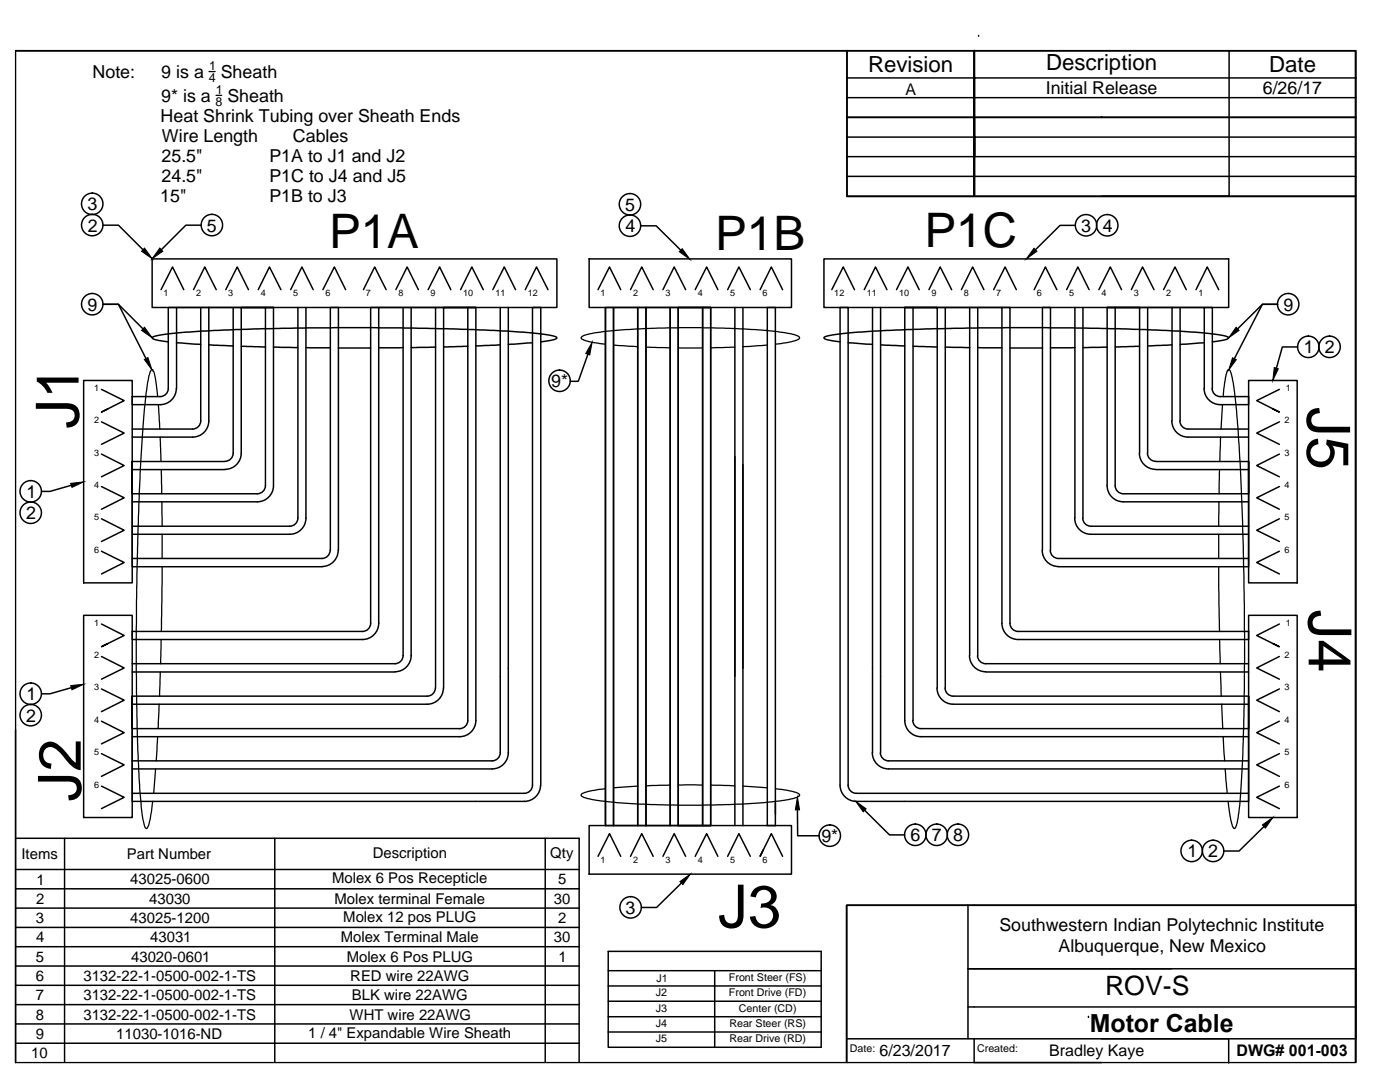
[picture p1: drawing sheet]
<svg xmlns="http://www.w3.org/2000/svg" width="279mm" height="216mm" viewBox="0 0 279 216" stroke-linecap="round" stroke-linejoin="round" font-family="sans-serif">
<!-- layer: 0 -->
<g fill="none" stroke="#000" stroke-width=".25">
<path d="M3.1 10.1h267.5v201.9h-267.5zM3.1 10.2h267.4v201.8M41.7 14.3h1.2M43.1 19h1.2M31.5 79.1l-.3-2.2a5.6 5.6 0 0 0-.8-3.2l-.1 .1a8.4 8.4 0 0 0-1 4.1l-.6 5-.7 11.7-.5 11.3-.3 14.1v14l.2 11.2 .3 9.9 .6 7.1a5.9 5.9 0 0 0 .9 3.1 2.66 2.66 0 0 0 .8-2l.5-3.4M120.8 68.7l-.4-.1a10.3 10.3 0 0 1-4.4-1v-.3a5.1 5.1 0 0 1 2.9-.9l6-.6 10.9-.4 10.9 .1 8.6 .7a9.8 9.8 0 0 1 4.2 1.1 .45 .45 0 0 1-.5 .6l-1.8 .4-2.5 .4M122.4 68.8l4.9 .4M128.9 69.3l4.8 .1M135.4 69.4h4.8M146.7 69.3l-4.9 .1M153.1 68.8l-4.8 .4M244.1 79.1a15.7 15.7 0 0 1 1-5.3 .48 .48 0 0 1 .6 .6v.2a98.5 98.5 0 0 1 1.7 16.8l.7 17.7 .3 17.4-.1 14.3-.5 14.3a43 43 0 0 1-1.2 9.9 .33 .33 0 0 1-.3 .3 .33 .33 0 0 1-.3-.4l-.4-1.4-.5-3.6"/>
<path d="M31.6 80.7l.3 4.9M32 87.2l.1 4.9M32.2 93.7l.1 4.8M243.4 93.7l-.1 4.8M243.6 87.2l-.2 4.9M244 80.7l-.3 4.9M32.3 100.1l.1 4.9M32.4 113.1l-.2 12.9M32.4 106.6v4.8M243.2 113.1l.2 12.9M243.2 106.6v4.8M243.3 100.1l-.1 4.9"/>
<path d="M32 134.1l-.2 4.8M32.1 127.6v4.8M243.4 127.6l.1 4.8M243.6 134.1l.1 4.8M31 153.4l-.3 4.9M31.5 147l-.3 4.8M31.8 140.5l-.2 4.9M120.8 157.4a11.4 11.4 0 0 0-4.8 1.1 .61 .61 0 0 0 .8 .7 70.5 70.5 0 0 0 14.7 1.4l8.7 .1 11-.5a35 35 0 0 0 7.9-1.1 .4 .4 0 0 0 .5-.4 .4 .4 0 0 0-.5-.4l-2.1-.6-2.3-.3M127.3 156.9l-4.9 .3M133.7 156.6l-4.8 .2M135.4 156.6h4.8M141.8 156.6l4.9 .2"/>
<path d="M148.3 156.9l4.8 .3M243.8 140.5l.2 4.9M244.1 147l.3 4.8M244.5 153.4l.4 4.9"/>
</g>
<!-- layer: Border A -->
<g fill="none" stroke="#000" stroke-width=".3">
<path d="M169 10.2v29h101.5M169.1 15.6h25.4v7.8v-13.3v29v-15.7M169.1 10.1v29h101.5M169.1 19.5h101.5M195.3 7.1v.1M245.3 10.1v29h-25.4M270.6 15.6h-76.1v7.8v-13.3v29v-15.7M169.1 31.3h25.4v7.8v-7.8h76.1M169.1 23.4h25.4h-25.4M169.1 35.2h101.5M194.5 23.4v7.9v-3.9h-25.4M194.5 23.4v7.9v-3.9h76.1"/>
<path d="M219.8 23.4h50.8h-76.1h25.4M20.6 44.9h3l4.9 4.9M30.4 51.7h80.7v9.7h-80.7zM32.1 57.8l2.3-4.5 2.3 4.5M38.6 57.8l2.3-4.5 2.3 4.5M40.2 44.9h-3.1l-4.9 4.9M45.1 57.8l2.2-4.5 2.3 4.5M51.5 57.8l2.3-4.5 2.3 4.5M58 57.8l2.3-4.5 2.2 4.5M64.4 57.8l2.3-4.5 2.3 4.5M72.5 57.8l2.3-4.5 2.3 4.5M79 57.8l2.3-4.5 2.2 4.5"/>
<path d="M85.4 57.8l2.3-4.5 2.3 4.5M91.9 57.8l2.3-4.5 2.2 4.5M98.4 57.8l2.2-4.5 2.3 4.5M104.8 57.8l2.3-4.5 2.3 4.5M117.6 51.7h40.4v9.7h-40.4zM119.4 57.8l2.2-4.5 2.3 4.5M125.8 57.8l2.3-4.5 2.3 4.5M127.9 45.1h3.1l4.9 4.8M132.3 57.8l2.2-4.5 2.3 4.5M138.7 57.8l2.3-4.5 2.3 4.5M145.2 57.8l2.3-4.5 2.2 4.5M151.7 57.8l2.2-4.5 2.3 4.5"/>
<path d="M164.4 51.7h80.8v9.7h-80.8zM166 57.8l2.3-4.5 2.2 4.5M172.5 57.8l2.2-4.5 2.3 4.5M178.9 57.8l2.3-4.5 2.2 4.5M185.4 57.8l2.2-4.5 2.3 4.5M191.9 57.8l2.2-4.5 2.3 4.5M198.3 57.8l2.3-4.5 2.2 4.5M206.4 57.8l2.2-4.5 2.3 4.5M212.9 57.8l2.2-4.5 2.3 4.5M214.6 45h-3l-5 4.8M219.3 57.8l2.3-4.5 2.2 4.5M225.8 57.8l2.2-4.5 2.3 4.5"/>
<path d="M232.2 57.8l2.3-4.5 2.2 4.5M238.7 57.8l2.2-4.5 2.3 4.5M16.7 75.9h9.7v40.4h-9.7zM20.2 77.7l4.6 2.2-4.6 2.3 1.3-.6M28.5 65.6l-4.9-4.9h-3h3l5.5 10.9M32 79.1h-5.6v1.6h5.6M33.6 77.5a1.63 1.63 0 0 1-1.6 1.6M33.6 68.2a6.9 6.9 0 0 1-3.2-.7v-.1a5.3 5.3 0 0 1 3-.8l3.8-.3 9.8-.5 19.8-.4 23.9 .2 10.4 .5 7 .5a5.3 5.3 0 0 1 3 .8 4.1 4.1 0 0 1-2.5 .7l-.7 .1M35.2 77.5a3.2 3.2 0 0 1-3.2 3.2M35.2 61.4h-1.6v16.1M35.2 68.4l4.9 .3M40.1 61.4v22.6"/>
<path d="M41.7 61.4h12.9h-6.5v29M41.7 61.4h-6.5v16.1M41.7 68.8l4.8 .2M41.7 61.4v22.6M46.5 61.4v29M48.1 69.1l4.9 .1M53 61.4v35.5a1.63 1.63 0 0 1-1.6 1.6h-25v-6.4v12.9M54.6 61.4v35.5a3.2 3.2 0 0 1-3.3 3.2h-24.9M54.6 69.3l4.9 .1M59.5 61.4v42a1.63 1.63 0 0 1-1.7 1.6h-31.4M61.1 61.4v42a3.2 3.2 0 0 1-3.3 3.2h-31.4M61.1 69.4h4.8"/>
<path d="M67.5 69.4h6.5M75.6 61.4h-1.6v63a1.63 1.63 0 0 1-1.6 1.6h-46v1.6h45.9a3.2 3.2 0 0 0 3.3-3.2v-63h6.5M80.4 61.4v69.4a1.63 1.63 0 0 1-1.6 1.6h-52.4M80.4 69.4h-4.8M82.1 61.4h12.9h-6.5v75.9M82.1 61.4v69.4a3.2 3.2 0 0 1-3.3 3.2l-52.4 .1M86.9 69.3l-4.8 .1M86.9 61.4v75.9M93.4 69.1l-4.9 .1M93.4 61.4v82.4M95 61.4v82.4M99.8 68.8l-4.8 .2"/>
<path d="M99.8 61.4v88.8M101.4 61.4v88.8M106.3 68.4l-4.9 .3M117.3 70.7l-1.9 5.4h-1.6M120.8 61.4v103.3h1.6v-103.3h6.5M127.3 61.4v103.3M128.9 61.4h12.9h-6.4v103.3M128.9 61.4v103.3M133.7 61.4v103.3M135.4 61.4v103.3h6.4h-12.9M140.2 61.4v103.3M141.8 61.4v103.3"/>
<path d="M146.7 61.4v103.3M148.3 61.4v103.3M153.1 61.4h1.6v103.3h-1.6zM167.7 68.2a6.9 6.9 0 0 1-3.3-.7v-.1a5.3 5.3 0 0 1 3.1-.8l3.8-.3 9.8-.5 19.7-.4 24 .2 10.3 .5 7.1 .5a5.3 5.3 0 0 1 3 .8 4.1 4.1 0 0 1-2.6 .7l-.7 .1M169.3 68.4l4.8 .3M174.1 61.4v88.8M175.7 68.8l4.9 .2M175.7 61.4v88.8M180.6 61.4v82.4M182.2 69.1l4.8 .1M182.2 61.4v82.4M188.7 69.3l4.8 .1"/>
<path d="M188.7 61.4v75.9M193.5 61.4h-12.9h6.4v75.9M193.5 61.4h6.5v63a3.2 3.2 0 0 0 3.2 3.2h46v-1.6h-46a1.63 1.63 0 0 1-1.6-1.6v-63h-1.6M193.5 61.4v69.4M195.1 69.4h4.9M195.1 61.4v69.4M201.6 69.4h6.4M214.5 69.4h-4.9M214.5 61.4v42M216.1 61.4v42M221 61.4v35.5a3.2 3.2 0 0 0 3.2 3.2M221 69.3l-4.9 .1"/>
<path d="M222.6 61.4v35.5a1.63 1.63 0 0 0 1.6 1.6M227.4 69.1l-4.8 .1M229 61.4v29M233.9 61.4h-12.9h6.4v29M233.9 61.4h6.4v16.1M233.9 68.8l-4.9 .2M233.9 61.4v22.6M235.5 61.4v22.6M240.3 77.5a3.2 3.2 0 0 0 3.2 3.2M240.3 61.4h1.6v16.1M240.3 68.4l-4.8 .3M241.9 77.5a1.63 1.63 0 0 0 1.6 1.6"/>
<path d="M243.6 79.1h5.6v1.6h-5.6M247 65.6l4.9-4.9h3.1h-3.1l-5.5 10.9M249.2 75.9h9.7v40.4h-9.7zM255.3 77.7l-4.5 2.2 4.5 2.3-1.3-.6M259 69.2h-3.1l-1.2 4.3M14.2 96.8l-4.2 1.3h-1.7M20.2 84.2l4.6 2.2-4.6 2.3M20.2 90.6l4.6 2.3-4.6 2.2M20.2 97.1l4.6 2.2-4.6 2.3M26.4 92.1h18.5M26.4 85.6h12.1M26.4 93.7h18.5"/>
<path d="M26.4 87.2h12.1M40.1 84a1.63 1.63 0 0 1-1.7 1.6M41.7 84a3.2 3.2 0 0 1-3.3 3.2M46.5 90.4a1.63 1.63 0 0 1-1.6 1.6M48.1 90.4a3.2 3.2 0 0 1-3.2 3.3M224.2 98.5h25v-6.4v12.9M227.4 90.4a3.2 3.2 0 0 0 3.2 3.3M229 90.4a1.63 1.63 0 0 0 1.6 1.6M230.6 92.1h18.6M230.6 93.7h18.6M233.9 84a3.2 3.2 0 0 0 3.2 3.2M235.5 84a1.63 1.63 0 0 0 1.6 1.6"/>
<path d="M237.1 85.6h12.1M237.1 87.2h12.1M255.3 84.2l-4.5 2.2 4.5 2.3M255.3 90.6l-4.5 2.3 4.5 2.2M255.3 97.1l-4.5 2.2 4.5 2.3M20.2 103.5l4.6 2.3-4.6 2.2M20.2 110l4.6 2.2-4.6 2.3M26.4 105v6.4h37.9a1.71 1.71 0 0 0 1.6-1.6v-48.4h1.6v48.4M26.4 111.4v1.7h37.9M67.5 109.8a3.2 3.2 0 0 1-3.2 3.2M208 109.8a3.2 3.2 0 0 0 3.2 3.2M208 109.8v-48.4h1.6v48.4"/>
<path d="M214.5 103.4a3.2 3.2 0 0 0 3.2 3.2h31.5M216.1 103.4a1.63 1.63 0 0 0 1.6 1.6h31.5M224.2 100.1h25M249.2 105v6.4h-37.9a1.63 1.63 0 0 1-1.7-1.6M249.2 111.4v1.7h-37.9M255.3 103.5l-4.5 2.3 4.5 2.2M255.3 110l-4.5 2.2 4.5 2.3M14.2 137.2l-4.2 1.2h-1.7M16.7 122.8h9.7v40.3h-9.7zM20.2 124.5l4.6 2.3-4.6 2.2 1.3-.6M20.2 131l4.6 2.3-4.6 2.2M20.2 137.5l4.6 2.2-4.6 2.3"/>
<path d="M86.9 137.3a1.63 1.63 0 0 1-1.6 1.6h-58.9M88.5 137.3a3.2 3.2 0 0 1-3.2 3.2h-58.9M187 137.3a3.2 3.2 0 0 0 3.2 3.2h59M188.6 137.3a1.63 1.63 0 0 0 1.6 1.6h59M193.5 130.8a3.2 3.2 0 0 0 3.2 3.2l52.5 .1M195.1 130.8a1.63 1.63 0 0 0 1.6 1.6h52.5M249.2 122.8h9.7v40.3h-9.7zM255.3 124.5l-4.5 2.3 4.5 2.2-1.3-.6M255.3 131l-4.5 2.3 4.5 2.2M255.3 137.5l-4.5 2.2 4.5 2.3M3.1 145.6v66.4M20.2 143.9l4.6 2.3-4.6 2.2"/>
<path d="M20.2 150.4l4.6 2.2-4.6 2.3M20.2 156.9l4.6 2.2-4.6 2.2M26.4 151.8v6.5h78.3M26.4 158.3v1.6h78.3M26.4 151.8h71.8M26.4 153.4h71.8M93.4 143.8a1.63 1.63 0 0 1-1.6 1.6h-65.4v-6.5v12.9M95 143.8a3.2 3.2 0 0 1-3.3 3.2h-65.3M99.8 150.2a1.63 1.63 0 0 1-1.6 1.6M101.4 150.2a3.2 3.2 0 0 1-3.2 3.2M106.3 156.7v-95.3h1.6v95.3M106.3 156.7a1.63 1.63 0 0 1-1.7 1.6"/>
<path d="M107.9 156.7a3.2 3.2 0 0 1-3.3 3.2M167.7 156.7v-95.3h1.6v95.3M167.7 156.7a3.2 3.2 0 0 0 3.2 3.2M169.3 156.7a1.63 1.63 0 0 0 1.6 1.6M174.1 150.2a3.2 3.2 0 0 0 3.2 3.2M175.7 150.2a1.63 1.63 0 0 0 1.6 1.6M177.3 151.8h71.9M177.3 153.4h71.9M180.6 143.8a3.2 3.2 0 0 0 3.2 3.2h65.4M182.2 143.8a1.63 1.63 0 0 0 1.6 1.6h65.4v-6.5v12.9M249.2 151.8v6.5h-78.3M249.2 158.3v1.6h-78.3"/>
<path d="M255.3 143.9l-4.5 2.3 4.5 2.2M255.3 150.4l-4.5 2.2 4.5 2.3M255.3 156.9l-4.5 2.2 4.5 2.2M3.1 167.3h112.5v44.7M3.1 173.5h112.5M3.1 177.3h112.5M12.9 167.3v44.7M54.8 167.3v44.7M108.8 167.3v44.7M117.6 164.7h40.4v9.7h-40.4zM119.4 170.9l2.2-4.6 2.3 4.6M120.8 164.7v-103.3h1.6v103.3h6.5"/>
<path d="M125.8 170.9l2.3-4.6 2.3 4.6M132.3 170.9l2.2-4.6 2.3 4.6M136 176.2l-5 4.9h-3M138.7 170.9l2.3-4.6 2.3 4.6M145.2 170.9l2.3-4.6 2.2 4.6M152.3 169.6l-.6 1.3 2.2-4.6 2.3 4.6M159.1 161.6l.1 5.2h4.3M172.6 161.7l4.9 4.9h3.1M252.2 164.9l-4.9 4.9h-3.1M3.1 181.2h112.5M3.1 185.1h112.5M3.1 188.9h112.5"/>
<path d="M3.1 192.8h112.5M3.1 196.6h112.5M121.4 189.8h42.5v19.2h-42.5zM121.4 193.7h42.5M121.4 196.7h42.5M121.4 199.8h42.5M142.6 193.7v15.3M193.2 193.3h40.6M193.2 180.6v26.7M194.4 193.3h76.2v7.6h-77.4M270.5 180.7h-101.6v31.3M270.6 193.3v-12.7h-101.6v31.4"/>
<path d="M3.1 200.5h112.5M3.1 204.3h112.5M3.1 208.2h112.5M121.4 202.9h42.5M121.4 205.9h42.5M194.4 207.3v4.7h25.4M217.2 203h.1M219.8 207.3h25.4v4.8M270.6 200.9v6.4h-101.6"/>
<circle cx="18.4" cy="40.7" r="2.14"/>
<circle cx="18.4" cy="44.9" r="2.14"/>
<circle cx="42.3" cy="44.9" r="2.14"/>
<circle cx="125.7" cy="40.8" r="2.14"/>
<circle cx="125.7" cy="45" r="2.14"/>
<circle cx="216.7" cy="45" r="2.14"/>
<circle cx="221" cy="45" r="2.14"/>
<circle cx="18.4" cy="60.7" r="2.14"/>
<circle cx="111.7" cy="76" r="2.14"/>
<circle cx="257.1" cy="60.7" r="2.14"/>
<circle cx="261.1" cy="69.2" r="2.14"/>
<circle cx="265.3" cy="69.2" r="2.14"/>
<circle cx="6.1" cy="98" r="2.14"/>
<circle cx="6.1" cy="102.3" r="2.14"/>
<circle cx="6.1" cy="138.4" r="2.14"/>
<circle cx="6.1" cy="142.7" r="2.14"/>
<circle cx="165.6" cy="166.7" r="2.14"/>
<circle cx="182.7" cy="166.6" r="2.14"/>
<circle cx="186.9" cy="166.6" r="2.14"/>
<circle cx="191.2" cy="166.6" r="2.14"/>
<circle cx="237.8" cy="169.8" r="2.14"/>
<circle cx="242.1" cy="169.8" r="2.14"/>
<circle cx="125.8" cy="181.1" r="2.14"/>
</g>
<g fill="#000" stroke="#000" stroke-width=".2">
<path d="M28.8 49.5l1.6 2.1-2.1-1.5zM31.9 49.5l.6 .6-2.1 1.5zM136.2 49.6l1.5 2.1-2.1-1.5zM206.3 49.5l.6 .6-2.1 1.6zM28.8 65.3l1.6 2.1-2.1-1.5zM28.8 71.7l.7-.4 .8 2.5zM118.2 68.3l-.5 2.5-.8-.3zM246 71.4l.7 .4-1.5 2zM246.7 65.3l.6 .6-2.1 1.5zM254.3 73.3l.8 .3-1.1 2.3zM14.1 96.4l2.6-.2-2.3 1.1zM14.1 136.8l2.6-.3-2.3 1.1z"/>
<path d="M135.7 175.9l2.1-1.5-1.5 2.1zM159.1 159.1l.5 2.5h-.9zM170.8 159.9l2.1 1.5-.6 .6zM251.9 164.6l2.1-1.5-1.5 2.1z"/>
</g>
<!-- layer: 0 -->
<path d="M3.1 10.1h267.5v201.9h-267.5z" fill="none" stroke="#000" stroke-width=".2"/>
<g font-size="11.9">
<text x="260.9" y="81.2" transform="rotate(90 260.9 81.2)">J5</text>
<text x="15.7" y="85.5" transform="rotate(-90 15.7 85.5)">J1</text>
<text x="261.2" y="121.6" transform="rotate(90 261.2 121.6)">J4</text>
<text x="16.1" y="159.9" transform="rotate(-90 16.1 159.9)">J2</text>
<text x="143.3" y="185.1">J3</text>
</g>
<g font-size="9.5">
<text x="65.7" y="49.5">P1A</text>
<text x="142.7" y="49.9">P1B</text>
<text x="184.5" y="49.4">P1C</text>
</g>
<text font-size="5.3" x="220.5" y="198.6">ROV-S</text>
<text font-size="5" x="217.5" y="205.9">Motor Cable</text>
<g font-size="4.4">
<text x="173.2" y="14.4">Revision</text>
<text x="208.8" y="14">Description</text>
<text x="253.3" y="14.4">Date</text>
</g>
<g font-size="3.6">
<text x="18.5" y="15.6">Note:</text>
<text x="32.2" y="15.6">9 is a</text>
<text x="44.1" y="15.6">Sheath</text>
<text x="32.2" y="20.3">9* is a</text>
<text x="45.4" y="20.3">Sheath</text>
<text x="32.1" y="24.3">Heat Shrink Tubing over Sheath Ends</text>
<text x="32.3" y="28.3">Wire Length</text>
<text x="58.4" y="28.3">Cables</text>
<text x="32.2" y="32.3">25.5&quot;</text>
<text x="53.8" y="32.3">P1A to J1 and J2</text>
<text x="17.5" y="41.9">3</text>
<text x="32" y="40.3">15&quot;</text>
<text x="32.2" y="36.3">24.5&quot;</text>
<text x="53.8" y="36.3">P1C to J4 and J5</text>
<text x="53.8" y="40.3">P1B to J3</text>
<text x="17.5" y="46.2">2</text>
<text x="41.3" y="46.2">5</text>
<text x="124.8" y="42.1">5</text>
<text x="124.8" y="46.3">4</text>
<text x="215.7" y="46.2">3</text>
<text x="220.1" y="46.2">4</text>
<text x="17.5" y="62">9</text>
<text x="256.1" y="62">9</text>
<text x="260.2" y="70.5">1</text>
<text x="264.4" y="70.5">2</text>
<text x="110" y="77.3">9*</text>
<text x="5.3" y="99.4">1</text>
<text x="5.2" y="103.6">2</text>
<text x="5.2" y="144">2</text>
<text x="5.3" y="139.7">1</text>
<text x="181.7" y="167.8">6</text>
<text x="185.9" y="167.9">7</text>
<text x="190.2" y="167.8">8</text>
<text x="163.9" y="168">9*</text>
<text x="237" y="171.1">1</text>
<text x="241.1" y="171.1">2</text>
<text x="124.9" y="182.3">3</text>
</g>
<g font-size="3.5">
<text x="208.7" y="18.8">Initial Release</text>
<text x="252" y="18.8">6/26/17</text>
<text x="199.4" y="185.8">Southwestern Indian Polytechnic Institute</text>
<text x="211.3" y="190">Albuquerque, New Mexico</text>
</g>
<g font-size="3.2">
<text x="180.7" y="19">A</text>
<text x="175.5" y="210.8">6/23/2017</text>
<text x="209.4" y="210.7">Bradley Kaye</text>
<text x="246.8" y="210.8">DWG# 001-003</text>
</g>
<g font-size="3">
<text x="4.3" y="171.4">Items</text>
<text x="25.3" y="171.4">Part Number</text>
<text x="74.4" y="171.2">Description</text>
<text x="109.8" y="171.2">Qty</text>
<text x="7.3" y="176.5">1</text>
<text x="26" y="176.5">43025-0600</text>
<text x="66.3" y="176.2">Molex 6 Pos Recepticle</text>
<text x="111.4" y="176.5">5</text>
<text x="7.2" y="184.2">3</text>
<text x="7.2" y="180.4">2</text>
<text x="26" y="184.2">43025-1200</text>
<text x="29.8" y="180.4">43030</text>
<text x="66.8" y="180.3">Molex terminal Female</text>
<text x="68.5" y="183.9">Molex 12 pos PLUG</text>
<text x="110.5" y="180.4">30</text>
<text x="111.4" y="184.2">2</text>
<text x="7.2" y="191.9">5</text>
<text x="7.2" y="188.1">4</text>
<text x="26.2" y="191.9">43020-0601</text>
<text x="30" y="188.1">43031</text>
<text x="68" y="188">Molex Terminal Male</text>
<text x="69.2" y="191.9">Molex 6 Pos PLUG</text>
<text x="110.5" y="188.1">30</text>
<text x="111.5" y="191.9">1</text>
<text x="7.2" y="195.8">6</text>
<text x="16.7" y="195.8">3132-22-1-0500-002-1-TS</text>
<text x="69.9" y="195.8">RED wire 22AWG</text>
<text x="7.2" y="199.6">7</text>
<text x="7.2" y="203.5">8</text>
<text x="16.7" y="199.6">3132-22-1-0500-002-1-TS</text>
<text x="16.7" y="203.5">3132-22-1-0500-002-1-TS</text>
<text x="69.8" y="203.5">WHT wire 22AWG</text>
<text x="70.2" y="199.6">BLK wire 22AWG</text>
<text x="7.2" y="207.3">9</text>
<text x="23.2" y="207.3">11030-1016-ND</text>
<text x="61.5" y="207">1 / 4&quot; Expandable Wire Sheath</text>
<text x="6.2" y="211.2">10</text>
</g>
<g font-size="2.5">
<text x="41.7" y="16.4">4</text>
<text x="41.7" y="14">1</text>
<text x="43" y="21.1">8</text>
<text x="43.1" y="18.7">1</text>
</g>
<g font-size="2.1">
<text x="131" y="196">J1</text>
<text x="145.5" y="195.8">Front Steer (FS)</text>
<text x="130.9" y="198.8">J2</text>
<text x="130.9" y="201.9">J3</text>
<text x="145.5" y="198.8">Front Drive (FD)</text>
<text x="147.5" y="201.9">Center (CD)</text>
<text x="130.9" y="208">J5</text>
<text x="130.9" y="204.9">J4</text>
<text x="145.6" y="204.9">Rear Steer (RS)</text>
<text x="145.6" y="208">Rear Drive (RD)</text>
<text x="169.6" y="210">Date:</text>
<text x="195" y="210">Created:</text>
</g>
<g font-size="1.8">
<text x="32.6" y="59.1">1</text>
<text x="39.1" y="59.1">2</text>
<text x="45.6" y="59.1">3</text>
<text x="52" y="59.1">4</text>
<text x="58.5" y="59.1">5</text>
<text x="64.9" y="59.1">6</text>
<text x="73" y="59.1">7</text>
<text x="79.5" y="59.1">8</text>
<text x="85.9" y="59.1">9</text>
<text x="92.4" y="59.1">10</text>
<text x="98.9" y="59.1">11</text>
<text x="105.3" y="59.1">12</text>
<text x="119.9" y="59.1">1</text>
<text x="126.3" y="59.1">2</text>
<text x="132.8" y="59.1">3</text>
<text x="139.2" y="59.1">4</text>
<text x="145.7" y="59.1">5</text>
<text x="152.2" y="59.1">6</text>
<text x="166.5" y="59.1">12</text>
<text x="173" y="59.1">11</text>
<text x="179.4" y="59.1">10</text>
<text x="185.9" y="59.1">9</text>
<text x="192.4" y="59.1">8</text>
<text x="198.8" y="59.1">7</text>
<text x="206.9" y="59.1">6</text>
<text x="213.4" y="59.1">5</text>
<text x="219.8" y="59.1">4</text>
<text x="226.3" y="59.1">3</text>
<text x="232.7" y="59.1">2</text>
<text x="239.2" y="59.1">1</text>
<text x="18.8" y="78">1</text>
<text x="256.6" y="78">1</text>
<text x="18.8" y="84.5">2</text>
<text x="256.3" y="84.5">2</text>
<text x="18.8" y="90.9">3</text>
<text x="256.3" y="90.9">3</text>
<text x="18.8" y="97.4">4</text>
<text x="256.3" y="97.4">4</text>
<text x="18.8" y="103.9">5</text>
<text x="256.3" y="103.9">5</text>
<text x="18.8" y="110.3">6</text>
<text x="256.3" y="110.3">6</text>
<text x="18.8" y="124.9">1</text>
<text x="256.6" y="124.9">1</text>
<text x="18.8" y="131.3">2</text>
<text x="256.3" y="131.3">2</text>
<text x="18.8" y="137.8">3</text>
<text x="256.3" y="137.8">3</text>
<text x="18.8" y="144.2">4</text>
<text x="256.3" y="144.2">4</text>
<text x="18.8" y="150.7">5</text>
<text x="256.3" y="150.7">5</text>
<text x="18.8" y="157.2">6</text>
<text x="256.3" y="157.2">6</text>
<text x="119.9" y="172.1">1</text>
<text x="126.3" y="172.1">2</text>
<text x="132.8" y="172.1">3</text>
<text x="139.2" y="172.1">4</text>
<text x="145.7" y="172.1">5</text>
<text x="152.2" y="172.1">6</text>
</g>
</svg>
